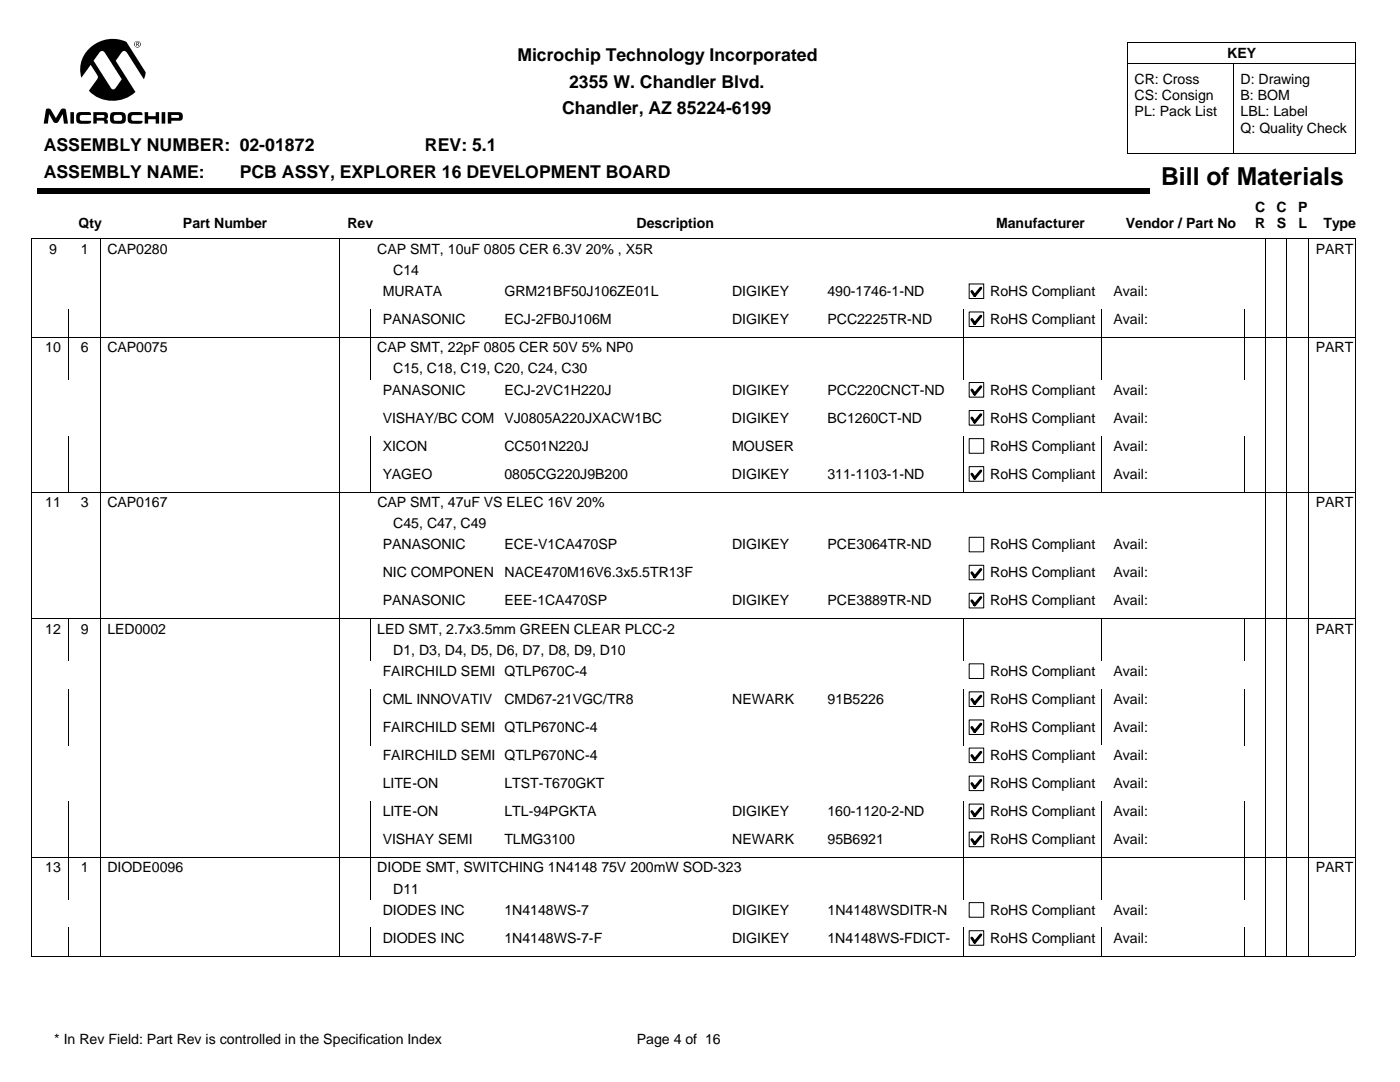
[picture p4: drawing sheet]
<svg xmlns="http://www.w3.org/2000/svg" width="279mm" height="216mm" viewBox="0 0 279 216" stroke-linecap="round" stroke-linejoin="round" font-family="sans-serif">
<g fill="#000">
<path d="M7.4 37.6h222v1.1h-222z"/>
<path d="M26.8 8.8a.66 .66 0 0 1 1.3 0 .66 .66 0 0 1-1.3 0zM33.5 22.4h2.1a.87 .87 0 0 1 .9 .7 .87 .87 0 0 1-.7 1h-1.6v.6h-.7zM32.3 22.4h.7v2.3h-.7zM18 9.5a6.7 6.7 0 0 1 7.2-1.1l3.9 6-.4 1.4-3.3-5.2a.63 .63 0 0 0-.6-.4 .63 .63 0 0 0-.6 .4l-1.1 1.5 3.9 6.3a6.7 6.7 0 0 1-9.3-.3l1.7-2.4 .2-.3-1.5-2.5-1.9 2.6a5.8 5.8 0 0 1 1.8-6zM28.9 22.4h.7v.8h1.5v-.8h.6v2.3h-.6v-.9h-1.5v.9h-.7zM25.7 22.6a3.7 3.7 0 0 1 2.5-.2l.1 .1 .1 .5h-1.8a.6 .6 0 0 0-.4 .5 .6 .6 0 0 0 .4 .6h1.8l-.1 .5-.9 .1a2.11 2.11 0 0 1-1.8-.4 2.22 2.22 0 0 1 .1-1.7zM22.3 22.5l.7-.1a2.94 2.94 0 0 1 1.9 .2l.2 .3a1.42 1.42 0 0 1-.6 1.7l-.8 .1a1.77 1.77 0 0 1-1.6-.4 1.9 1.9 0 0 1 .2-1.8zM18.6 22.4h2.4a.77 .77 0 0 1 .6 .6 .77 .77 0 0 1-.4 .8 .7 .7 0 0 1 .3 .9h-.7v-.5l-.2-.1h-1.3v.6h-.7zM15.4 22.6a4 4 0 0 1 2.4-.2l.3 .1 .1 .4h-1.8a.6 .6 0 0 0-.5 .6 .6 .6 0 0 0 .4 .6h1.9l-.2 .5-1.8 .1a.77 .77 0 0 1-1-.8v-1zM14.1 22.4h.7v2.3h-.7zM9.3 21.7h.5l.3 .1 1.1 1.8 .9-1.7a.61 .61 0 0 1 1.1 .1l.4 2.7h-.8l-.3-1.9-.8 1.5-.4 .2-.6-.1-.9-1.6-.3 1.9h-.8zM26.8 8.8a.6 .6 0 0 0 1.2 0 .6 .6 0 0 0-1.2 0zM34.2 22.9v.6h1.4a.31 .31 0 0 0 .2-.3 .31 .31 0 0 0-.3-.3zM19.9 10.4l-1.2 1.7 3.3 5.3a.58 .58 0 0 0 .5 .4 .58 .58 0 0 0 .6-.3l1.2-1.7-3.5-5.4-.4-.2zM22.9 23l-.2 .2 .1 .8 1.2 .1a.63 .63 0 0 0 .4-.6 .63 .63 0 0 0-.4-.6zM19.3 22.9v.6h1.3a.29 .29 0 0 0 .2-.3 .29 .29 0 0 0-.3-.3zM27.2 8.4l.5 .1v.2l-.2 .2 .3 .3h-.2l-.2-.3h-.1v.3h-.1zM27.3 8.5v.3l.3-.1v-.1z"/>
</g>
<path d="M225.1 12.7h45.5M225.1 8.5h45.5v22.2h-45.5M225.1 8.5v22.2M246.3 12.7v18M20.1 47.6v8.5M67.7 47.6v8.5M252.6 47.6v8.5M256.8 47.6v8.5M261.1 47.6v8.5M270.4 47.7l-264-.1v8.5M270.6 47.6v8.5" fill="none" stroke="#000" stroke-width=".2"/>
<path d="M193.4 56.7h2.9v2.9h-2.9z" fill="#fff"/>
<path d="M193.4 56.7h2.9v2.9h-2.9z" fill="none" stroke="#000" stroke-width=".2"/>
<path d="M195.7 57.5l-1.2 1.5-.5-.9" fill="none" stroke="#000" stroke-width=".56"/>
<path d="M197.4 56.1h22.4v4h-22.4z" fill="#fff"/>
<path d="M6.4 56.1v5.6M20.1 56.1v5.6M67.7 56.1v5.6M252.6 56.1v5.6M256.8 56.1v5.6M261.1 56.1v5.6M270.6 56.1v5.6" fill="none" stroke="#000" stroke-width=".2"/>
<path d="M193.4 62.3h2.9v2.9h-2.9z" fill="#fff"/>
<path d="M193.4 62.3h2.9v2.9h-2.9z" fill="none" stroke="#000" stroke-width=".2"/>
<path d="M195.7 63.1l-1.2 1.5-.5-.9" fill="none" stroke="#000" stroke-width=".56"/>
<path d="M197.4 61.7h22.4v4h-22.4z" fill="#fff"/>
<g fill="none" stroke="#000" stroke-width=".2">
<path d="M6.3 67.3h264.1M6.4 61.7v14.1M13.7 61.7v14.1M20.1 61.7v14.1M67.7 61.7v14.1M74 61.7v14.1M192.4 61.7v14.1M219.8 61.7v14.1M248.4 61.7v14.1M252.6 61.7v14.1M256.8 61.7v14.1M261.1 61.7v14.1"/>
<path d="M270.6 61.7v14.1"/>
</g>
<path d="M193.4 76.3h2.9v2.9h-2.9z" fill="#fff"/>
<path d="M193.4 76.3h2.9v2.9h-2.9z" fill="none" stroke="#000" stroke-width=".2"/>
<path d="M195.7 77.2l-1.2 1.5-.5-.9" fill="none" stroke="#000" stroke-width=".56"/>
<path d="M197.4 75.8h22.4v4h-22.4z" fill="#fff"/>
<path d="M6.4 75.8v5.6M20.1 75.8v5.6M67.7 75.8v5.6M252.6 75.8v5.6M256.8 75.8v5.6M261.1 75.8v5.6M270.6 75.8v5.6" fill="none" stroke="#000" stroke-width=".2"/>
<path d="M193.4 81.9h2.9v2.9h-2.9z" fill="#fff"/>
<path d="M193.4 81.9h2.9v2.9h-2.9z" fill="none" stroke="#000" stroke-width=".2"/>
<path d="M195.7 82.7l-1.2 1.5-.5-.8" fill="none" stroke="#000" stroke-width=".56"/>
<path d="M197.4 81.4h22.4v4h-22.4z" fill="#fff"/>
<path d="M6.4 81.4v5.6M20.1 81.4v5.6M67.7 81.4v5.6M252.6 81.4v5.6M256.8 81.4v5.6M261.1 81.4v5.6M270.6 81.4v5.6" fill="none" stroke="#000" stroke-width=".2"/>
<path d="M193.4 87.5h2.9v2.9h-2.9z" fill="#fff"/>
<path d="M193.4 87.5h2.9v2.9h-2.9z" fill="none" stroke="#000" stroke-width=".2"/>
<path d="M197.4 87h22.4v4h-22.4z" fill="#fff"/>
<path d="M6.4 87v5.6M13.7 87v5.6M20.1 87v5.6M67.7 87v5.6M74 87v5.6M192.4 87v5.6M219.8 87v5.6M248.4 87v5.6M252.6 87v5.6M256.8 87v5.6M261.1 87v5.6M270.6 87v5.6" fill="none" stroke="#000" stroke-width=".2"/>
<path d="M193.4 93.1h2.9v2.9h-2.9z" fill="#fff"/>
<path d="M193.4 93.1h2.9v2.9h-2.9z" fill="none" stroke="#000" stroke-width=".2"/>
<path d="M195.7 94l-1.2 1.4-.5-.8" fill="none" stroke="#000" stroke-width=".56"/>
<path d="M197.4 92.6h22.4v4h-22.4z" fill="#fff"/>
<g fill="none" stroke="#000" stroke-width=".2">
<path d="M6.4 92.6v5.6M13.7 92.6v5.6M20.1 92.6v14.1M67.7 92.6v14.1M74 92.6v5.6M192.4 92.6v5.6M219.8 92.6v5.6M248.4 92.6v5.6M252.6 92.6v14.1M256.8 92.6v14.1M261.1 92.6v14.1M270.4 98.2h-264.1l.1 8.5"/>
<path d="M270.6 92.6v14.1"/>
</g>
<path d="M193.4 107.2h2.9v2.9h-2.9z" fill="#fff"/>
<path d="M193.4 107.2h2.9v2.9h-2.9z" fill="none" stroke="#000" stroke-width=".2"/>
<path d="M197.4 106.7h22.4v4h-22.4z" fill="#fff"/>
<path d="M6.4 106.7v5.6M20.1 106.7v5.6M67.7 106.7v5.6M252.6 106.7v5.6M256.8 106.7v5.6M261.1 106.7v5.6M270.6 106.7v5.6" fill="none" stroke="#000" stroke-width=".2"/>
<path d="M193.4 112.8h2.9v2.9h-2.9z" fill="#fff"/>
<path d="M193.4 112.8h2.9v2.9h-2.9z" fill="none" stroke="#000" stroke-width=".2"/>
<path d="M195.7 113.6l-1.2 1.5-.5-.8" fill="none" stroke="#000" stroke-width=".56"/>
<path d="M197.4 112.2h22.4v4h-22.4z" fill="#fff"/>
<path d="M6.4 112.2v5.7M20.1 112.2v5.7M67.7 112.2v5.7M252.6 112.2v5.7M256.8 112.2v5.7M261.1 112.2v5.7M270.6 112.2v5.7" fill="none" stroke="#000" stroke-width=".2"/>
<path d="M193.4 118.4h2.9v2.9h-2.9z" fill="#fff"/>
<path d="M193.4 118.4h2.9v2.9h-2.9z" fill="none" stroke="#000" stroke-width=".2"/>
<path d="M195.7 119.2l-1.2 1.5-.5-.8" fill="none" stroke="#000" stroke-width=".56"/>
<path d="M197.4 117.9h22.4v3.9h-22.4z" fill="#fff"/>
<g fill="none" stroke="#000" stroke-width=".2">
<path d="M6.4 117.9v5.5l264 .1M20.1 117.9v14M67.7 117.9v14M252.6 117.9v14M256.8 117.9v14M261.1 117.9v14M270.6 117.9v14M6.3 123.5h264.1M6.4 123.5v8.4M13.7 123.5v8.4M74 123.5v8.4M192.4 123.5v8.4"/>
<path d="M219.8 123.5v8.4M248.4 123.5v8.4"/>
</g>
<path d="M193.4 132.5h2.9v2.9h-2.9z" fill="#fff"/>
<path d="M193.4 132.5h2.9v2.9h-2.9z" fill="none" stroke="#000" stroke-width=".2"/>
<path d="M197.4 131.9h22.4v4h-22.4z" fill="#fff"/>
<path d="M6.4 131.9v5.6M20.1 131.9v5.6M67.7 131.9v5.6M252.6 131.9v5.6M256.8 131.9v5.6M261.1 131.9v5.6M270.6 131.9v5.6" fill="none" stroke="#000" stroke-width=".2"/>
<path d="M193.4 138.1h2.9v2.9h-2.9z" fill="#fff"/>
<path d="M193.4 138h2.9v3h-2.9z" fill="none" stroke="#000" stroke-width=".2"/>
<path d="M195.7 138.9l-1.2 1.5-.5-.9" fill="none" stroke="#000" stroke-width=".56"/>
<path d="M197.4 137.5h22.4v4h-22.4z" fill="#fff"/>
<path d="M6.4 137.5v5.6M13.7 137.5v5.6M20.1 137.5v5.6M67.7 137.5v5.6M74 137.5v5.6M192.4 137.5v5.6M219.8 137.5v5.6M248.4 137.5v5.6M252.6 137.5v5.6M256.8 137.5v5.6M261.1 137.5v5.6M270.6 137.5v5.6" fill="none" stroke="#000" stroke-width=".2"/>
<path d="M193.4 143.7h2.9v2.9h-2.9z" fill="#fff"/>
<path d="M193.4 143.7h2.9v2.9h-2.9z" fill="none" stroke="#000" stroke-width=".2"/>
<path d="M195.7 144.5l-1.2 1.5-.5-.9" fill="none" stroke="#000" stroke-width=".56"/>
<path d="M197.4 143.1h22.4v4h-22.4z" fill="#fff"/>
<path d="M6.4 143.1v5.6M13.7 143.1v5.6M20.1 143.1v5.6M67.7 143.1v5.6M74 143.1v5.6M192.4 143.1v5.6M219.8 143.1v5.6M248.4 143.1v5.6M252.6 143.1v5.6M256.8 143.1v5.6M261.1 143.1v5.6M270.6 143.1v5.6" fill="none" stroke="#000" stroke-width=".2"/>
<path d="M193.4 149.3h2.9v2.9h-2.9z" fill="#fff"/>
<path d="M193.4 149.3h2.9v2.9h-2.9z" fill="none" stroke="#000" stroke-width=".2"/>
<path d="M195.7 150.1l-1.2 1.5-.5-.9" fill="none" stroke="#000" stroke-width=".56"/>
<path d="M197.4 148.7h22.4v4h-22.4z" fill="#fff"/>
<path d="M6.4 148.7v5.6M20.1 148.7v5.6M67.7 148.7v5.6M252.6 148.7v5.6M256.8 148.7v5.6M261.1 148.7v5.6M270.6 148.7v5.6" fill="none" stroke="#000" stroke-width=".2"/>
<path d="M193.4 154.9h2.9v2.9h-2.9z" fill="#fff"/>
<path d="M193.4 154.9h2.9v2.9h-2.9z" fill="none" stroke="#000" stroke-width=".2"/>
<path d="M195.7 155.7l-1.2 1.5-.5-.9" fill="none" stroke="#000" stroke-width=".56"/>
<path d="M197.4 154.3h22.4v4h-22.4z" fill="#fff"/>
<path d="M6.4 154.3v5.6M20.1 154.3v5.6M67.7 154.3v5.6M252.6 154.3v5.6M256.8 154.3v5.6M261.1 154.3v5.6M270.6 154.3v5.6" fill="none" stroke="#000" stroke-width=".2"/>
<path d="M193.4 160.5h2.9v2.9h-2.9z" fill="#fff"/>
<path d="M193.4 160.4h2.9v3h-2.9z" fill="none" stroke="#000" stroke-width=".2"/>
<path d="M195.7 161.3l-1.2 1.5-.5-.9" fill="none" stroke="#000" stroke-width=".56"/>
<path d="M197.4 159.9h22.4v4h-22.4z" fill="#fff"/>
<path d="M6.4 159.9v5.6M13.7 159.9v5.6M20.1 159.9v5.6M67.7 159.9v5.6M74 159.9v5.6M192.4 159.9v5.6M219.8 159.9v5.6M248.4 159.9v5.6M252.6 159.9v5.6M256.8 159.9v5.6M261.1 159.9v5.6M270.6 159.9v5.6" fill="none" stroke="#000" stroke-width=".2"/>
<path d="M193.4 166.1h2.9v2.9h-2.9z" fill="#fff"/>
<path d="M193.4 166h2.9v3h-2.9z" fill="none" stroke="#000" stroke-width=".2"/>
<path d="M195.7 166.9l-1.2 1.5-.5-.9" fill="none" stroke="#000" stroke-width=".56"/>
<path d="M197.4 165.5h22.4v4h-22.4z" fill="#fff"/>
<g fill="none" stroke="#000" stroke-width=".2">
<path d="M6.3 171.1h264.1M6.4 165.5v14.1M13.7 165.5v14.1M20.1 165.5v14.1M67.7 165.5v14.1M74 165.5v14.1M192.4 165.5v14.1M219.8 165.5v14.1M248.4 165.5v14.1M252.6 165.5v14.1M256.8 165.5v14.1M261.1 165.5v14.1"/>
<path d="M270.6 165.5v14.1"/>
</g>
<path d="M193.4 180.1h2.9v2.9h-2.9z" fill="#fff"/>
<path d="M193.4 180.1h2.9v2.9h-2.9z" fill="none" stroke="#000" stroke-width=".2"/>
<path d="M197.4 179.6h22.4v4h-22.4z" fill="#fff"/>
<path d="M6.4 179.6v5.6M20.1 179.6v5.6M67.7 179.6v5.6M252.6 179.6v5.6M256.8 179.6v5.6M261.1 179.6v5.6M270.6 179.6v5.6" fill="none" stroke="#000" stroke-width=".2"/>
<path d="M193.4 185.7h2.9v2.9h-2.9z" fill="#fff"/>
<path d="M193.4 185.7h2.9v2.9h-2.9z" fill="none" stroke="#000" stroke-width=".2"/>
<path d="M195.7 186.5l-1.2 1.5-.5-.8" fill="none" stroke="#000" stroke-width=".56"/>
<path d="M197.4 185.2h22.4v3.9h-22.4z" fill="#fff"/>
<g fill="none" stroke="#000" stroke-width=".2">
<path d="M6.3 190.8h264.1M6.4 185.2v5.6M13.7 185.2v5.6M20.1 185.2v5.6M67.7 185.2v5.6M74 185.2v5.6M192.4 185.2v5.6M219.8 185.2v5.6M248.4 185.2v5.6M252.6 185.2v5.6M256.8 185.2v5.6M261.1 185.2v5.6"/>
<path d="M270.6 185.2v5.6"/>
</g>
<text font-size="4.9" x="231.7" y="36.9">Bill of Materials</text>
<g font-size="3.5">
<text x="103.3" y="12.2">Microchip Technology Incorporated</text>
<text x="113.6" y="17.5">2355 W. Chandler Blvd.</text>
<text x="112.2" y="22.8">Chandler, AZ 85224-6199</text>
<text x="8.7" y="30.2">ASSEMBLY NUMBER: 02-01872</text>
<text x="8.7" y="35.5">ASSEMBLY NAME:</text>
<text x="47.8" y="35.5">PCB ASSY, EXPLORER 16 DEVELOPMENT BOARD</text>
<text x="84.8" y="30.2">REV: 5.1</text>
</g>
<g font-size="2.8">
<text x="244.9" y="11.5">KEY</text>
<text x="226.4" y="16.7">CR: Cross</text>
<text x="247.6" y="16.7">D: Drawing</text>
<text x="226.4" y="20">CS: Consign</text>
<text x="226.4" y="23.2">PL: Pack List</text>
<text x="247.6" y="20">B: BOM</text>
<text x="247.6" y="23.2">LBL: Label</text>
<text x="247.6" y="26.5">Q: Quality Check</text>
<text x="15.7" y="45.4">Qty</text>
<text x="36.5" y="45.4">Part Number</text>
<text x="69.3" y="45.4">Rev</text>
<text x="127" y="45.4">Description</text>
<text x="198.8" y="45.4">Manufacturer</text>
<text x="224.7" y="45.4">Vendor / Part No</text>
<text x="250.5" y="42.2">C</text>
<text x="250.5" y="45.6">R</text>
<text x="254.7" y="42.2">C</text>
<text x="254.8" y="45.6">S</text>
<text x="259.1" y="42.2">P</text>
<text x="259.1" y="45.6">L</text>
<text x="264.1" y="45.4">Type</text>
<text x="9.8" y="50.6">9</text>
<text x="16.2" y="50.6">1</text>
<text x="21.4" y="50.6">CAP0280</text>
<text x="75.3" y="50.6">CAP SMT, 10uF 0805 CER 6.3V 20% , X5R</text>
<text x="262.6" y="50.6">PART</text>
<text x="76.4" y="59.1">MURATA</text>
<text x="78.5" y="54.8">C14</text>
<text x="100.7" y="59.1">GRM21BF50J106ZE01L</text>
<text x="146.1" y="59.1">DIGIKEY</text>
<text x="165.1" y="59.1">490-1746-1-ND</text>
<text x="197.6" y="59.1">RoHS Compliant</text>
<text x="222.2" y="59.1">Avail:</text>
<text x="76.4" y="64.7">PANASONIC</text>
<text x="100.7" y="64.7">ECJ-2FB0J106M</text>
<text x="146.1" y="64.7">DIGIKEY</text>
<text x="165.1" y="64.7">PCC2225TR-ND</text>
<text x="197.6" y="64.7">RoHS Compliant</text>
<text x="222.2" y="64.7">Avail:</text>
<text x="9" y="70.3">10</text>
<text x="16.2" y="70.3">6</text>
<text x="21.4" y="70.3">CAP0075</text>
<text x="75.3" y="70.3">CAP SMT, 22pF 0805 CER 50V 5% NP0</text>
<text x="262.6" y="70.3">PART</text>
<text x="78.5" y="74.5">C15, C18, C19, C20, C24, C30</text>
<text x="76.4" y="78.8">PANASONIC</text>
<text x="100.7" y="78.8">ECJ-2VC1H220J</text>
<text x="146.1" y="78.8">DIGIKEY</text>
<text x="165.1" y="78.8">PCC220CNCT-ND</text>
<text x="197.6" y="78.8">RoHS Compliant</text>
<text x="222.2" y="78.8">Avail:</text>
<text x="76.4" y="84.3">VISHAY/BC COM</text>
<text x="76.4" y="90">XICON</text>
<text x="100.7" y="84.3">VJ0805A220JXACW1BC</text>
<text x="100.7" y="90">CC501N220J</text>
<text x="146.1" y="84.3">DIGIKEY</text>
<text x="146.1" y="90">MOUSER</text>
<text x="165.1" y="84.3">BC1260CT-ND</text>
<text x="197.6" y="84.3">RoHS Compliant</text>
<text x="197.6" y="90">RoHS Compliant</text>
<text x="222.2" y="84.3">Avail:</text>
<text x="222.2" y="90">Avail:</text>
<text x="76.4" y="95.5">YAGEO</text>
<text x="100.7" y="95.5">0805CG220J9B200</text>
<text x="146.1" y="95.5">DIGIKEY</text>
<text x="165.1" y="95.5">311-1103-1-ND</text>
<text x="197.6" y="95.5">RoHS Compliant</text>
<text x="222.2" y="95.5">Avail:</text>
<text x="9" y="101.2">11</text>
<text x="16.2" y="101.2">3</text>
<text x="21.4" y="101.2">CAP0167</text>
<text x="75.3" y="101.2">CAP SMT, 47uF VS ELEC 16V 20%</text>
<text x="262.6" y="101.2">PART</text>
<text x="78.5" y="105.4">C45, C47, C49</text>
<text x="76.4" y="109.6">PANASONIC</text>
<text x="100.7" y="109.6">ECE-V1CA470SP</text>
<text x="146.1" y="109.6">DIGIKEY</text>
<text x="165.1" y="109.6">PCE3064TR-ND</text>
<text x="197.6" y="109.6">RoHS Compliant</text>
<text x="222.2" y="109.6">Avail:</text>
<text x="76.4" y="115.2">NIC COMPONEN</text>
<text x="100.7" y="115.2">NACE470M16V6.3x5.5TR13F</text>
<text x="197.6" y="115.2">RoHS Compliant</text>
<text x="222.2" y="115.2">Avail:</text>
<text x="76.4" y="120.8">PANASONIC</text>
<text x="100.7" y="120.8">EEE-1CA470SP</text>
<text x="146.1" y="120.8">DIGIKEY</text>
<text x="165.1" y="120.8">PCE3889TR-ND</text>
<text x="197.6" y="120.8">RoHS Compliant</text>
<text x="222.2" y="120.8">Avail:</text>
<text x="9" y="126.4">12</text>
<text x="16.2" y="126.4">9</text>
<text x="21.4" y="126.4">LED0002</text>
<text x="75.3" y="126.4">LED SMT, 2.7x3.5mm GREEN CLEAR PLCC-2</text>
<text x="78.5" y="130.7">D1, D3, D4, D5, D6, D7, D8, D9, D10</text>
<text x="262.6" y="126.4">PART</text>
<text x="76.4" y="134.9">FAIRCHILD SEMI QTLP670C-4</text>
<text x="197.6" y="134.9">RoHS Compliant</text>
<text x="222.2" y="134.9">Avail:</text>
<text x="76.4" y="140.5">CML INNOVATIV</text>
<text x="100.7" y="140.5">CMD67-21VGC/TR8</text>
<text x="146.1" y="140.5">NEWARK</text>
<text x="165.2" y="140.5">91B5226</text>
<text x="197.6" y="140.5">RoHS Compliant</text>
<text x="222.2" y="140.5">Avail:</text>
<text x="76.4" y="146.1">FAIRCHILD SEMI QTLP670NC-4</text>
<text x="197.6" y="146.1">RoHS Compliant</text>
<text x="222.2" y="146.1">Avail:</text>
<text x="76.4" y="151.7">FAIRCHILD SEMI QTLP670NC-4</text>
<text x="197.6" y="151.7">RoHS Compliant</text>
<text x="222.2" y="151.7">Avail:</text>
<text x="76.4" y="157.3">LITE-ON</text>
<text x="100.7" y="157.3">LTST-T670GKT</text>
<text x="197.6" y="157.3">RoHS Compliant</text>
<text x="222.2" y="157.3">Avail:</text>
<text x="76.4" y="162.9">LITE-ON</text>
<text x="100.7" y="162.9">LTL-94PGKTA</text>
<text x="146.1" y="162.9">DIGIKEY</text>
<text x="165.1" y="162.9">160-1120-2-ND</text>
<text x="197.6" y="162.9">RoHS Compliant</text>
<text x="222.2" y="162.9">Avail:</text>
<text x="76.4" y="168.4">VISHAY SEMI</text>
<text x="100.7" y="168.4">TLMG3100</text>
<text x="146.1" y="168.4">NEWARK</text>
<text x="165.1" y="168.4">95B6921</text>
<text x="197.6" y="168.4">RoHS Compliant</text>
<text x="222.2" y="168.4">Avail:</text>
<text x="9" y="174.1">13</text>
<text x="16.2" y="174.1">1</text>
<text x="21.4" y="174.1">DIODE0096</text>
<text x="75.3" y="174.1">DIODE SMT, SWITCHING 1N4148 75V 200mW SOD-323</text>
<text x="78.5" y="178.3">D11</text>
<text x="262.6" y="174.1">PART</text>
<text x="76.4" y="182.5">DIODES INC</text>
<text x="100.7" y="182.5">1N4148WS-7</text>
<text x="146.1" y="182.5">DIGIKEY</text>
<text x="165.1" y="182.5">1N4148WSDITR-N</text>
<text x="197.6" y="182.5">RoHS Compliant</text>
<text x="222.2" y="182.5">Avail:</text>
<text x="76.4" y="188.1">DIODES INC</text>
<text x="100.7" y="188.1">1N4148WS-7-F</text>
<text x="146.1" y="188.1">DIGIKEY</text>
<text x="165.1" y="188.1">1N4148WS-FDICT-</text>
<text x="197.6" y="188.1">RoHS Compliant</text>
<text x="222.2" y="188.1">Avail:</text>
<text x="10.8" y="208.4">* In Rev Field: Part Rev is controlled in the Specification Index</text>
<text x="127.1" y="208.4">Page 4 of 16</text>
</g>
</svg>
